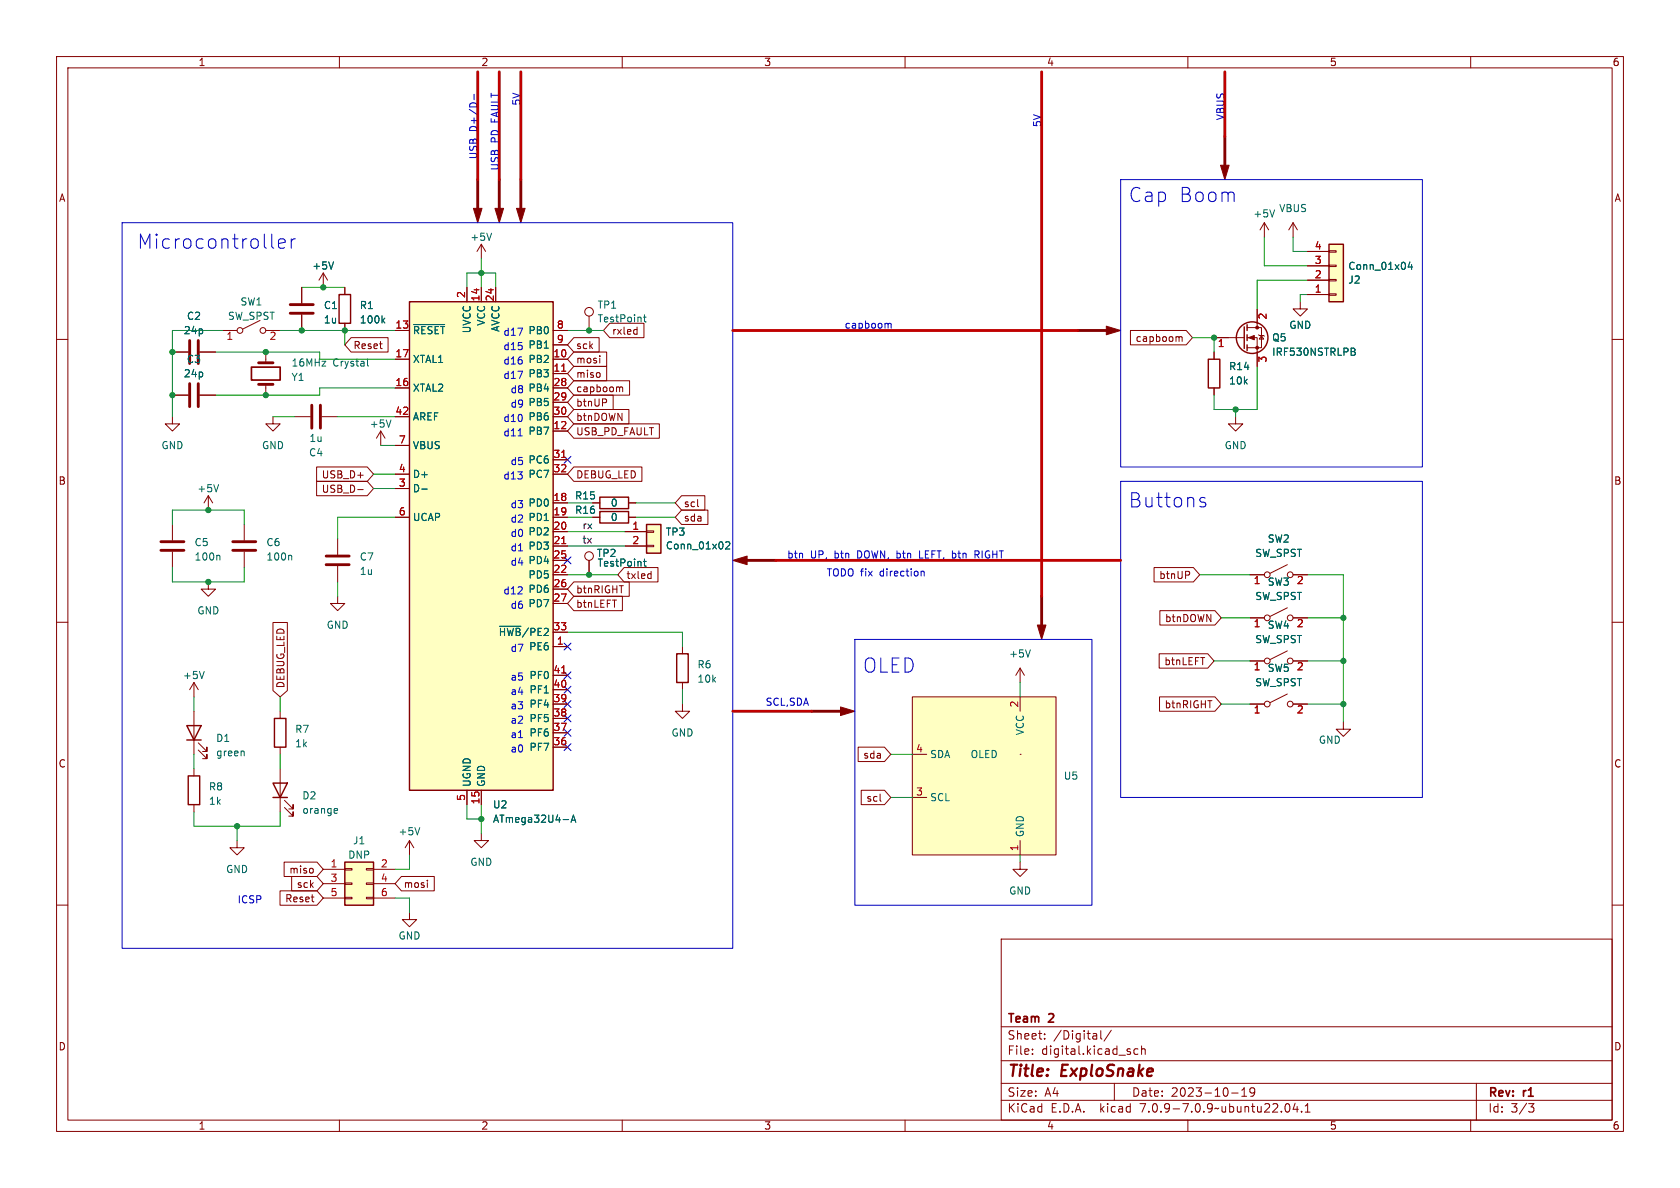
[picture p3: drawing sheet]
<svg xmlns="http://www.w3.org/2000/svg" width="297mm" height="210mm" viewBox="0 0 297 210" stroke-linecap="round" stroke-linejoin="round" font-family="sans-serif">
<g fill="none" stroke="#840000" stroke-width=".18">
<path d="M10 10h277v190h-277zM12 12h273v186h-273zM60 10v2M110 10v2M160 10v2M210 10v2M260 10v2M223.5 39.4l-.7 1.2M223.5 39.4v2.5M223.5 39.4l.8 1.2M228.6 39.4l-.8 1.2M228.6 39.4v2.5"/>
<path d="M228.6 39.4l.8 1.2M10 60h2M39.4 58.4h2.5M46 56.6l-3.1 1.6M47 58.4h2.5M53.3 50.8v2.8M53.3 55.6v2.8M57.1 48.3l-.7 1.2M57.1 48.3v2.5M57.1 48.3l.8 1.2M61 50.8v1.3M61 57.2v1.2"/>
<path d="M62.1 59.7h6.5v2.5h-6.5l-1.1-1.2zM69.8 58.4h2.6M82.5 50.8v2.5M85.1 43.2l-.8 1.3M85.1 43.2v2.5M85.1 50.8v2.5M85.1 43.2l.8 1.3M87.6 50.8v2.5M97.8 58.4h2.5M101.4 59.7h4.5v2.5h-4.5l-1.1-1.2zM104.1 55.9v2.5M107.8 57.1h6v2.6h-6l-1.1-1.3z"/>
<path d="M112.3 58.2l.3 .1M112.6 57.8v1.3M112.6 59l-.3 .1M199.8 58.4h9.9l1.1 1.3-1.1 1.3h-9.9zM208.4 59.6v.1M208.4 59.7v.7M208.4 59.7l.2-.2 .3 .1 .1 .8M214.6 59.7h5.4M220.5 59.7h1.7v5.1M220.5 57.9h2.5v3.6h-2.5M222.2 54.6v3.3M222.5 59.2l.1 .1h.8l.1 .1"/>
<path d="M223 59.3l.4 .6h-.8zM229.9 53.3v1.3h1.2l-1.2 1.3-1.3-1.3h1.3M231.1 52.1h3.8M231.1 49.5h3.8M231.1 47h3.8M231.1 44.5h3.8M234.9 44.3h1.3v.3h-1.3zM234.9 46.9h1.3v.2h-1.3zM234.9 49.4h1.3v.3h-1.3zM234.9 51.9h1.3v.3h-1.3zM285 60h2M30.5 73.7v1.2h1.2l-1.2 1.3-1.3-1.3h1.3"/>
<path d="M30.5 69.9h2.8M30.5 62.2h2.8M35.3 69.9h2.8M35.3 62.2h2.8M47 62.2v1.9M47 67.9v2M48.3 73.7v1.2h1.2l-1.2 1.3-1.3-1.3h1.3M52.1 73.7h2.8M56.9 73.7h2.8M67.3 76.2l-.8 1.3M67.3 76.2v2.5M67.3 76.2l.8 1.3"/>
<path d="M69.8 63.5h2.6M69.8 68.6h2.6M69.8 73.7h2.6M69.8 78.7h2.6M97.8 63.5h2.5M97.8 66h2.5M97.8 76.2h2.5M97.8 68.6h2.5M97.8 71.1h2.5M97.8 73.7h2.5M97.8 61h2.5M101.4 64.8h5.9v2.5h-5.9l-1.1-1.3z"/>
<path d="M101.4 62.2h5.9v2.6h-5.9l-1.1-1.3zM101.4 69.8h7v2.6h-7l-1.1-1.3zM101.4 67.3h9.9v2.6h-9.9l-1.1-1.3zM101.4 72.4h9.8v2.5h-9.8l-1.1-1.2zM101.4 74.9h15.2v2.6h-15.2l-1.1-1.3zM106 66v.6M106 62.9v.1M106 63.3v.9M107.2 70.6v.5M109.5 68.6l.2-.2 .3 .1 .1 .8M214.6 62.2v1.3M214.6 68.6v1.3"/>
<path d="M218.4 73.7v1.2h1.3l-1.3 1.3-1.2-1.3h1.2M30.5 92.7v2.8M30.5 97.5v2.8M36.8 87.6l-.7 1.3M36.8 87.6v2.6M36.8 87.6l.8 1.3M43.2 92.7v2.8M43.2 97.5v2.8M56 82.5h8.9l1.1 1.3-1.1 1.3h-8.9zM56 85.1h8.9l1.1 1.3-1.1 1.2h-8.9zM59.7 95.3v2.7M63.2 86.5h1"/>
<path d="M69.8 91.4h2.6M69.8 86.4h2.6M69.8 83.8h2.6M97.8 88.9h2.5M97.8 91.4h2.5M97.8 94h2.5M97.8 96.5h2.5M97.8 99.1h2.5M97.8 81.3h2.5M97.8 83.8h2.5M101.4 82.5h12.1v2.6h-12.1l-1.1-1.3zM104.1 99.1v2.5"/>
<path d="M104.8 88.9h1.2M104.8 91.4h1.2M110.5 94h3.8M110.5 96.5h3.8M111.1 88.9h1.3M111.1 91.4h1.3M114.3 96.4h1.3v.2h-1.3zM114.3 93.9h1.3v.2h-1.3zM120.5 90.2h4.7v2.5h-4.7l-1.1-1.3zM120.5 87.6h4.1v2.6h-4.1l-1.1-1.3zM123.4 89.5l.1 .1M227.6 99.8l-3.1 1.5"/>
<path d="M10 110h2M36.8 102.9v1.2h1.3l-1.3 1.3-1.2-1.3h1.2M48.3 110h2.5v12.1l-1.3 1.1-1.2-1.1zM59.7 105.4v1.3h1.3l-1.3 1.3-1.3-1.3h1.3M59.7 100.1v2.8M97.8 101.6h2.5M97.8 114.3h2.5M97.8 104.1h2.5M97.8 106.7h2.5M97.8 111.8h2.5M97.8 119.4h2.5M101.4 102.9h9.8v2.5h-9.8l-1.1-1.3z"/>
<path d="M101.4 105.4h8.6v2.6h-8.6l-1.1-1.3zM110.3 100.3h6v2.6h-6l-1.1-1.3zM114.7 101.4l.4 .1M115.1 101v1.3M115.1 102.2l-.4 .1M120.6 114.3v1.3M180.3 118.1l-.7 1.3M180.3 118.1v2.6M180.3 118.1l.8 1.3M204 100.3h7l1.1 1.3-1.1 1.3h-7zM204.9 115.6h8.6l1.1 1.2-1.1 1.3h-8.6zM205 107.9h9.8l1.1 1.3-1.1 1.3h-9.8z"/>
<path d="M210.3 101.1v.4M221 116.8h2.5M221 101.6h2.5M221 109.2h2.5M227.6 115.1l-3.1 1.5M227.6 107.4l-3.1 1.6M228.6 116.8h2.5M228.6 101.6h2.5M228.6 109.2h2.5M285 110h2M34.3 120.7l-.8 1.2M34.3 120.7v2.5"/>
<path d="M34.3 125.7v7.7M34.3 135.9v1.3M34.3 120.7l.8 1.2M35.1 132.6l1.5 1.5v-.7v.7h-.8M35.1 131.3l1.5 1.5v-.7v.7h-.8M49.5 125.7v1.3M49.5 132.1v1.3M49.5 135.9v7.6M82.5 139.7v2.5M85.1 139.7v2.5M97.8 124.5h2.5M97.8 132.1h2.5"/>
<path d="M97.8 129.5h2.5M97.8 127h2.5M97.8 121.9h2.5M120.6 124.5v1.2h1.3l-1.3 1.3-1.2-1.3h1.2M120.6 120.7v1.2M151.7 132.1h4.7l1.1 1.3-1.1 1.2h-4.7zM152.3 139.7h4.1l1.1 1.3-1.1 1.2h-4.1zM161.3 123.2h25.4v27.9h-25.4zM161.3 133.4h2.5M180.3 133.4h.1M180.3 123.2v2.5M205 123.2h9.8l1.1 1.3-1.1 1.2h-9.8z"/>
<path d="M221 124.5h2.5M227.6 122.7l-3.1 1.5M228.6 124.5h2.5M237.5 127.6v1.3h1.3l-1.3 1.3-1.3-1.3h1.3M10 160h2M34.3 142.2v1.3M41.9 148.6v1.3h1.3l-1.3 1.2-1.3-1.2h1.3M49.5 157.5h6.5l1.1 1.3-1.1 1.2h-6.5zM50.2 152.4h5.8l1.1 1.3-1.1 1.2h-5.8zM50.3 142.7l1.5 1.6v-.8v.8h-.7M50.3 141.5l1.5 1.5v-.8v.8h-.7M51.6 154.9h4.4l1.1 1.3-1.1 1.3h-4.4z"/>
<path d="M55.3 153.6v.6M57.1 153.7h3.9M57.1 156.2h3.9M57.1 158.8h3.9M61 158.6h1.2v.3h-1.2zM61 156.1h1.2v.2h-1.2zM61 153.5h1.2v.3h-1.2zM64.8 158.6h1.2v.3h-1.2zM64.8 156.1h1.2v.2h-1.2zM64.8 153.5h1.2v.3h-1.2zM66 153.7h3.8M66 156.2h3.8"/>
<path d="M66 158.8h3.8M71 154.9h5.8v2.6h-5.8l-1.2-1.3zM72.4 148.6l-.8 1.3M72.4 148.6v2.5M72.4 148.6l.8 1.3M75.6 155.6v.1M75.6 156v.9M85.1 147.3v1.3h1.3l-1.3 1.3-1.3-1.3h1.3M155.6 141.6h.2M161.3 141h2.5M180.3 152.4v1.3h1.3l-1.3 1.2-1.2-1.2h1.2M180.3 148.6v2.5"/>
<path d="M285 160h2M72.4 161.3v1.3h1.3l-1.3 1.2-1.3-1.2h1.3M177 166h108v32h-108zM60 198v2M110 198v2M160 198v2M177 194.5h108M177 191.5h108M177 187.5h108M177 181.5h108M182.5 186.3v.1M182.5 185.5v.1"/>
<path d="M184.7 183.6v.1M184.7 182.8v.1M194.6 182.2v1.3l.2 .2M196.5 182.1l-1.3 2M197 191.5v3M201.2 185.5l-.5-.1-.2 .3v.4l.1 .2h.6M201.8 185.5l.2-.1 .4 .1 .1 .9M201.8 184.9v1.5M210 198v2M217.7 193.2h1.2M219.5 193.8h.9M219.5 192.7l.5-.4v1.5"/>
<path d="M221.8 192.9l-.3 .3h-.3l-.2-.3 .1-.5 .4-.1 .2 .1a.99 .99 0 0 1-.3 1.4h-.3M227.3 195.2l.2-.1a.81 .81 0 0 1 .6 .6 .81 .81 0 0 1-.3 .8l-.1 .1a.81 .81 0 0 1-.4-1.4zM229 195l-.4 1.1h.9M229.3 195.6v1M230.1 196.5v.1M230.7 196.6h.9M230.7 195.5l.5-.4v1.5M260 198v2M261 191.5v6.5M270.2 195.1h1l-.5 .6 .4 .1 .1 .5-.3 .3h-.4"/>
<circle cx="42.4" cy="58.4" r=".51"/>
<circle cx="46.5" cy="58.4" r=".51"/>
<circle cx="104.1" cy="55.1" r=".76"/>
<circle cx="104.1" cy="98.3" r=".76"/>
<circle cx="224" cy="101.6" r=".51"/>
<circle cx="224" cy="116.8" r=".51"/>
<circle cx="224" cy="109.2" r=".51"/>
<circle cx="228.1" cy="116.8" r=".51"/>
<circle cx="228.1" cy="101.6" r=".51"/>
<circle cx="228.1" cy="109.2" r=".51"/>
<circle cx="224" cy="124.5" r=".51"/>
<circle cx="228.1" cy="124.5" r=".51"/>
</g>
<g fill="none" stroke="#840000" stroke-width=".51">
<path d="M84.5 31.8v6.3M88.3 31.8v6.3M92.1 31.8v6.3M216.5 24.1v6.4M51.3 55.4h4.1M51.3 53.8h4.1M190.5 58.4h6.3M33.5 60.2v4.1M33.5 67.8v4.1M35.1 60.2v4.1M35.1 67.8v4.1M45.7 64.1h2.6"/>
<path d="M45.7 67.9h2.6M55.1 71.6v4.1M56.6 71.6v4.1M28.4 97.3h4.1M28.4 95.8h4.1M41.1 97.3h4.1M41.1 95.8h4.1M57.7 99.8h4M57.7 98.3h4M130.8 99.1h6.4M184.1 105.4v6.4M143.5 125.7h6.4"/>
</g>
<g fill="#840000" stroke="#840000" stroke-width=".18">
<path d="M87.5 36.8h1.5l-.7 2.6z"/>
<path d="M91.3 36.8h1.5l-.7 2.6z"/>
<path d="M83.7 36.8h1.5l-.7 2.6z"/>
<path d="M148.6 125l2.5 .7-2.5 .8z"/>
<path d="M129.5 99.1l2.6-.8v1.5z"/>
<path d="M215.8 29.2h1.5l-.8 2.6z"/>
<path d="M183.4 110.5h1.5l-.8 2.5z"/>
<path d="M220.7 59.7l1-.4v.8z"/>
<path d="M195.6 57.7l2.5 .7-2.5 .8z"/>
<circle cx="222.2" cy="61.5" r=".25"/>
<circle cx="222.2" cy="57.9" r=".25"/>
</g>
<g fill="none" stroke="#006464" stroke-width=".18">
<path d="M225.3 37.1l-.4 1.3M59 46.3l-.5 1.3M67.7 56.6l.3 .5M68 56.2l-.5 .5M73.1 57.4h5.5M86.9 41.2l-.4 1.3M113.8 56.1h.4M113.9 55.6v1.1l.3 .2M249.2 46.3l-.3 .9h.8M249.6 46.8v.8M65 63.4v1.1l.2 .2M69.1 74.2l-.4 1.3"/>
<path d="M239.3 61.5l.2 .3-.2 .3 .2 .2 .1 .3-.2 .2h-.5M38.6 85.7l-.4 1.2M38.7 98.2l.2 .1v.7M51.4 98.2l.2 .1v.7M74.6 86.5h.9M113.8 99.2h.4M113.9 98.8v1.1l.3 .2M128.3 95.9l.5-.1 .2 .3-.8 .9h.8M36.1 118.7l-.4 1.3M88.3 110.7h3.8M182.2 114.9l-.5 1.2M43.1 132.8l.1 .8"/>
<path d="M59.3 142.9l.3 .1 .1 .2-.6 .1M59.6 143.7l-.3 .1M74.2 146.3l-.4 1.3M99.6 144.9h.9M100.9 145.4l.5-1.3 .4 1.3M101.1 145h.6"/>
</g>
<g fill="none" stroke="#840000" stroke-width=".25">
<path d="M59.9 52.1h2.1v5.1h-2.1zM72.4 53.3h25.4v86.4h-25.4zM220 57.8v3.8M220.5 57.4v1M220.5 59.2v1M234.9 43.2h2.6v10.1h-2.6zM213.6 63.5h2v5.1h-2zM220.5 61v1M106 87.9h5.1v2h-5.1zM106 90.4h5.1v2.1h-5.1zM114.3 92.7h2.5v5.1h-2.5zM119.6 115.6h2.1v5.1h-2.1z"/>
<path d="M33 128.3h2.6l-1.3 2.5zM33 130.8h2.6M33.3 137.2h2v5h-2zM48.3 138.4h2.5l-1.3 2.6zM48.5 127h2v5.1h-2zM48.3 141h2.5M61 152.4h5v7.6h-5z"/>
<circle cx="221.4" cy="59.7" r="2.79"/>
</g>
<g fill="#ffffc2" stroke="#ffffc2" stroke-width=".18">
<path d="M161.3 123.2h25.4v27.9h-25.4z"/>
<path d="M234.9 43.2h2.6v10.1h-2.6z"/>
<path d="M114.3 92.7h2.5v5.1h-2.5z"/>
<path d="M72.4 53.3h25.4v86.4h-25.4z"/>
<path d="M61 152.4h5v7.6h-5z"/>
</g>
<path d="M99.3 65.6h.7M99.3 96.1h.7M99.3 80.9h.7M99.3 119h.7" fill="none" stroke="#a90000" stroke-width=".18"/>
<path d="M44.4 64.9h5.1v2.3h-5.1z" fill="none" stroke="#840000" stroke-width=".3"/>
<g fill="none" stroke="#0000c2" stroke-width=".18">
<path d="M83.8 16.7v.9M21.6 39.4h107.9v128.2h-107.9zM198.1 31.8h53.4v50.8h-53.4zM48.2 43.8l.2 .1M49.2 43.1l1.2-.3-.1-.5-.7-.1-.4 .4v.9l.1 .3 .3 .1 .7-.1M51.5 42.2v1.7M52.2 42.2a.64 .64 0 0 0-.7 .5M157 57.3l.2-.1h.3v.8M91.6 77.1h.7M162.6 97.4v1.2h.6M172.7 98l.4 .6M173 97.4h-.6v1.2"/>
<path d="M173 98h-.6M198.1 85.1h53.4v55.9h-53.4zM212.2 88.7l.9 .2 .1 .3-.4 .4-.7-.1M212.2 88.1l.3-.2 .6 .2M151.1 113h41.9v47h-41.9zM162.8 101v.8M162.8 101.1l.2-.1h.3l.1 .8"/>
</g>
<path d="M84.5 12.7v19.1M88.3 12.7v19.1M92.1 12.7v19.1M184.1 12.7v92.7M216.5 12.7v11.4M129.5 58.4h61M137.2 99.1h60.9M129.5 125.7h14" fill="none" stroke="#c00000" stroke-width=".5"/>
<g fill="none" stroke="#009600" stroke-width=".18">
<path d="M39.4 58.4h-8.9v15.3M49.5 58.4h20.3M53.3 50.8h7.7M61 58.4v2.6M82.5 50.8v-2.5h5.1v2.5M85.1 45.7v5.1M100.3 58.4h6.4M210.8 59.7h3.8v2.5M223.5 41.9v5.1h7.6M228.6 41.9v2.6h2.5M231.1 52.1h-1.2v1.2M231.1 49.5h-8.9v5.1"/>
<path d="M38.1 62.2h18.4v1.3h13.3M48.3 73.7h3.8M59.7 73.7h10.1M67.3 78.7h2.5M69.8 68.6h-13.3v1.3h-18.4M218.4 72.4v1.3M222.2 64.8v7.6h-7.6v-2.5M30.5 92.7v-2.5h12.7v2.5M66 83.8h3.8M66 86.4h3.8M69.8 91.4h-10.1v3.9M100.3 91.4h4.5"/>
<path d="M100.3 88.9h4.5M100.3 94h10.2M100.3 96.5h10.2M112.4 91.4h7M112.4 88.9h7M30.5 100.3v2.6h12.7v-2.6M59.7 102.9v2.5M100.3 101.6h8.9M100.3 111.8h20.3v2.5M212.1 101.6h8.9M214.6 116.8h6.4M215.9 109.2h5.1"/>
<path d="M231.1 101.6h6.4v26M231.1 116.8h6.4M231.1 109.2h6.4M34.3 123.2v2.5M34.3 133.4v2.5M49.5 123.2v2.5M49.5 133.4v2.5M120.6 121.9v2.6M157.5 133.4h3.8M180.3 120.7v2.5M215.9 124.5h5.1M231.1 124.5h6.4"/>
<path d="M34.3 143.5v2.6h15.2v-2.6M41.9 146.1v2.5M69.8 158.8h2.6v2.5M72.4 151.1v2.6h-2.6M82.5 142.2v2.6h2.6M85.1 142.2v5.1M157.5 141h3.8M180.3 151.1v1.3"/>
</g>
<g fill="none" stroke="#000084" stroke-width=".18">
<path d="M99.7 80.7l1.2 1.2M99.7 98.5l1.2 1.2M100.9 80.7l-1.2 1.2M100.9 98.5l-1.2 1.2M99.7 118.8l1.2 1.2M99.7 113.7l1.2 1.2M100.9 118.8l-1.2 1.2M100.9 113.7l-1.2 1.2M99.7 121.3l1.2 1.2M99.7 131.5l1.2 1.2M99.7 126.4l1.2 1.2M99.7 128.9l1.2 1.2"/>
<path d="M99.7 123.9l1.2 1.2M100.9 121.3l-1.2 1.2M100.9 131.5l-1.2 1.2M100.9 126.4l-1.2 1.2M100.9 128.9l-1.2 1.2M100.9 123.9l-1.2 1.2"/>
</g>
<g fill="#009600" stroke="#009600" stroke-width=".18">
<circle cx="41.9" cy="146.1" r=".46"/>
<circle cx="47" cy="62.2" r=".46"/>
<circle cx="47" cy="69.9" r=".46"/>
<circle cx="30.5" cy="69.9" r=".46"/>
<circle cx="30.5" cy="62.2" r=".46"/>
<circle cx="85.1" cy="144.8" r=".46"/>
<circle cx="57.1" cy="50.8" r=".46"/>
<circle cx="85.1" cy="48.3" r=".46"/>
<circle cx="104.1" cy="58.4" r=".46"/>
<circle cx="53.3" cy="58.4" r=".46"/>
<circle cx="61" cy="58.4" r=".46"/>
<circle cx="36.8" cy="102.9" r=".46"/>
<circle cx="36.8" cy="90.2" r=".46"/>
<circle cx="104.1" cy="101.6" r=".46"/>
<circle cx="237.5" cy="124.5" r=".46"/>
<circle cx="237.5" cy="109.2" r=".46"/>
<circle cx="237.5" cy="116.8" r=".46"/>
<circle cx="218.4" cy="72.4" r=".46"/>
<circle cx="214.6" cy="59.7" r=".46"/>
</g>
<g font-size="3.5" fill="#0000c2">
<text x="199.4" y="35.9">Cap</text>
<text x="208.3" y="35.9">Boom</text>
<text x="24.1" y="44.2">Microcontroller</text>
<text x="199.4" y="89.9">Buttons</text>
<text x="152.4" y="119.1">OLED</text>
</g>
<g font-size="2.8" fill="#840000">
<text x="178" y="190.9">Title:</text>
<text x="187.7" y="190.9">ExploSnake</text>
</g>
<g font-size="2.1" fill="#840000">
<text x="178" y="184">Sheet:</text>
<text x="178" y="181.2">Team</text>
<text x="185.5" y="181.2">2</text>
<text x="186.2" y="184">/Digital/</text>
<text x="178" y="186.7">File:</text>
<text x="184.1" y="186.7">digital.kicad_sch</text>
<text x="178" y="196.9">KiCad</text>
<text x="178" y="194.1">Size:</text>
<text x="184.7" y="194.1">A4</text>
<text x="185.7" y="196.9">E.D.A.</text>
<text x="194.6" y="196.9">kicad</text>
<text x="200" y="194.1">Date:</text>
<text x="201.8" y="196.9">7.0.9-7.0.9~ubuntu22.04.1</text>
<text x="207" y="194.1">2023-10-19</text>
<text x="263" y="194.3">Rev:</text>
<text x="263" y="196.9">Id:</text>
<text x="267.1" y="196.9">3/3</text>
<text x="269.4" y="194.3">r1</text>
</g>
<g font-size="1.8" fill="#840000">
<text x="35" y="11.9">1</text>
<text x="85" y="11.9">2</text>
<text x="135" y="11.9">3</text>
<text x="185" y="11.9">4</text>
<text x="235" y="11.9">5</text>
<text x="285" y="11.9">6</text>
<text x="10.3" y="35.9">A</text>
<text x="285.3" y="35.9">A</text>
<text x="108.1" y="59.4">rxled</text>
<text x="62.4" y="61.9">Reset</text>
<text x="101.8" y="61.9">sck</text>
<text x="101.8" y="64.5">mosi</text>
<text x="200.7" y="60.6">capboom</text>
<text x="101.8" y="67">miso</text>
<text x="101.8" y="69.5">capboom</text>
<text x="101.8" y="72.1">btnUP</text>
<text x="101.8" y="74.6">btnDOWN</text>
<text x="101.8" y="77.2">USB_PD_FAULT</text>
<text x="10.3" y="85.9">B</text>
<text x="56.8" y="84.8">USB_D+</text>
<text x="56.8" y="87.3">USB_D-</text>
<text x="101.8" y="84.8">DEBUG_LED</text>
<text x="120.8" y="89.9">scl</text>
<text x="285.3" y="85.9">B</text>
<text x="120.8" y="92.4">sda</text>
<text x="101.8" y="105.1">btnRIGHT</text>
<text x="101.8" y="107.6">btnLEFT</text>
<text x="110.6" y="102.6">txled</text>
<text x="204.8" y="102.6">btnUP</text>
<text x="205.9" y="110.2">btnDOWN</text>
<text x="205.7" y="117.8">btnLEFT</text>
<text x="50.5" y="121.8" transform="rotate(-90 50.5 121.8)">DEBUG_LED</text>
<text x="205.8" y="125.4">btnRIGHT</text>
<text x="10.3" y="135.9">C</text>
<text x="152.5" y="134.3">sda</text>
<text x="285.3" y="135.9">C</text>
<text x="153.1" y="141.9">scl</text>
<text x="51" y="154.6">miso</text>
<text x="50.3" y="159.7">Reset</text>
<text x="52.4" y="157.2">sck</text>
<text x="71.3" y="157.2">mosi</text>
<text x="10.3" y="185.9">D</text>
<text x="285.3" y="185.9">D</text>
<text x="35" y="199.9">1</text>
<text x="85" y="199.9">2</text>
<text x="135" y="199.9">3</text>
<text x="185" y="199.9">4</text>
<text x="235" y="199.9">5</text>
<text x="285" y="199.9">6</text>
</g>
<g font-size="1.8" fill="#0000c2">
<text x="84.5" y="23.3" transform="rotate(-90 84.5 23.3)">D+/D-</text>
<text x="92.1" y="18.8" transform="rotate(-90 92.1 18.8)">5V</text>
<text x="184.1" y="22.6" transform="rotate(-90 184.1 22.6)">5V</text>
<text x="216.5" y="21.4" transform="rotate(-90 216.5 21.4)">VBUS</text>
<text x="84.5" y="28.3" transform="rotate(-90 84.5 28.3)">USB</text>
<text x="88.3" y="30.3" transform="rotate(-90 88.3 30.3)">USB_PD_FAULT</text>
<text x="88.9" y="59.4">d17</text>
<text x="149.2" y="58.2">capboom</text>
<text x="88.9" y="64.5">d16</text>
<text x="88.9" y="62">d15</text>
<text x="88.9" y="67.1">d17</text>
<text x="90.2" y="69.6">d8 PB4</text>
<text x="88.9" y="74.7">d10</text>
<text x="88.9" y="77.2">d11</text>
<text x="90.2" y="72.1">d9 PB5</text>
<text x="90.2" y="82.3">d5 PC6</text>
<text x="88.9" y="84.8">d13</text>
<text x="90.2" y="89.9">d3 PD0</text>
<text x="90.2" y="95">d0 PD2</text>
<text x="90.2" y="92.5">d2 PD1</text>
<text x="90.2" y="97.5">d1 PD3</text>
<text x="90.2" y="100.1">d4 PD4</text>
<text x="139.1" y="98.8">btn</text>
<text x="143.3" y="98.8">UP,</text>
<text x="146" y="102">TODO fix</text>
<text x="147.6" y="98.8">btn</text>
<text x="151.8" y="98.8">DOWN, btn</text>
<text x="155.6" y="102">direction</text>
<text x="163.2" y="98.8">LEFT, btn</text>
<text x="173.4" y="98.8">RIGHT</text>
<text x="88.9" y="105.2">d12</text>
<text x="90.2" y="107.7">d6 PD7</text>
<text x="90.2" y="115.3">d7</text>
<text x="90.2" y="122.9">a4</text>
<text x="90.2" y="125.5">a3</text>
<text x="90.2" y="120.4">a5</text>
<text x="135.3" y="124.8">SCL,SDA</text>
<text x="90.2" y="128">a2</text>
<text x="90.2" y="130.6">a1</text>
<text x="90.2" y="133.1">a0</text>
<text x="41.9" y="159.8">ICSP</text>
</g>
<g font-size="1.8" fill="#006464">
<text x="221.5" y="38.6">+5V</text>
<text x="226" y="37.7">VBUS</text>
<text x="55.1" y="47.9">+5V</text>
<text x="83.1" y="42.8">+5V</text>
<text x="238.3" y="47.9">Conn_01x04</text>
<text x="238.3" y="50.3">J2</text>
<text x="32.4" y="59.3">24p</text>
<text x="32.9" y="56.7">C2</text>
<text x="40.2" y="56.7">SW_SPST</text>
<text x="42.4" y="54.2">SW1</text>
<text x="57.2" y="54.8">C1</text>
<text x="57.2" y="57.4">1u</text>
<text x="63.5" y="54.8">R1</text>
<text x="63.5" y="57.4">100k</text>
<text x="72.9" y="59.3">~{RESET}</text>
<text x="83.4" y="59" transform="rotate(-90 83.4 59)">UVCC</text>
<text x="86" y="57.7" transform="rotate(-90 86 57.7)">VCC</text>
<text x="88.5" y="58.8" transform="rotate(-90 88.5 58.8)">AVCC</text>
<text x="93.3" y="59.3">PB0</text>
<text x="105.5" y="54.8">TP1</text>
<text x="105.5" y="57.2">TestPoint</text>
<text x="227.8" y="58.3">GND</text>
<text x="32.9" y="64.4">C3</text>
<text x="51.4" y="65">16MHz</text>
<text x="58.8" y="65">Crystal</text>
<text x="72.9" y="64.4">XTAL1</text>
<text x="93.3" y="64.4">PB2</text>
<text x="93.3" y="61.8">PB1</text>
<text x="217.2" y="65.6">R14</text>
<text x="224.8" y="60.6">Q5</text>
<text x="224.8" y="63.1">IRF530NSTRLPB</text>
<text x="32.4" y="66.9">24p</text>
<text x="51.4" y="67.5">Y1</text>
<text x="72.9" y="69.4">XTAL2</text>
<text x="93.3" y="66.9">PB3</text>
<text x="93.3" y="69.4">PB4</text>
<text x="93.3" y="72">PB5</text>
<text x="217.2" y="68.2">10k</text>
<text x="65.3" y="75.8">+5V</text>
<text x="72.9" y="74.5">AREF</text>
<text x="93.3" y="77.1">PB7</text>
<text x="93.3" y="74.5">PB6</text>
<text x="28.4" y="79.6">GND</text>
<text x="46.2" y="79.6">GND</text>
<text x="54.5" y="80.9">C4</text>
<text x="54.6" y="78.3">1u</text>
<text x="72.9" y="79.6">VBUS</text>
<text x="93.3" y="82.1">PC6</text>
<text x="216.4" y="79.6">GND</text>
<text x="34.8" y="87.2">+5V</text>
<text x="72.9" y="87.2">D-</text>
<text x="72.9" y="84.7">D+</text>
<text x="93.3" y="84.7">PC7</text>
<text x="93.3" y="89.8">PD0</text>
<text x="101.6" y="88.5">R15</text>
<text x="107.9" y="89.8">0</text>
<text x="72.9" y="92.3">UCAP</text>
<text x="93.3" y="92.3">PD1</text>
<text x="93.3" y="94.8">PD2</text>
<text x="101.6" y="91">R16</text>
<text x="107.9" y="92.3">0</text>
<text x="117.6" y="94.9">TP3</text>
<text x="34.3" y="96.7">C5</text>
<text x="34.3" y="99.3">100n</text>
<text x="47" y="96.7">C6</text>
<text x="47" y="99.3">100n</text>
<text x="63.5" y="99.3">C7</text>
<text x="63.5" y="101.8">1u</text>
<text x="93.3" y="97.4">PD3</text>
<text x="93.3" y="99.9">PD4</text>
<text x="105.4" y="98.7">TP2</text>
<text x="105.5" y="100.4">TestPoint</text>
<text x="117.6" y="97.3">Conn_01x02</text>
<text x="221.8" y="98.7">SW_SPST</text>
<text x="224" y="96.1">SW2</text>
<text x="93.3" y="102.5">PD5</text>
<text x="93.3" y="105">PD6</text>
<text x="93.3" y="107.5">PD7</text>
<text x="221.8" y="106.3">SW_SPST</text>
<text x="224" y="103.7">SW3</text>
<text x="34.8" y="108.8">GND</text>
<text x="57.7" y="111.4">GND</text>
<text x="88.1" y="112.6">~{HWB}/PE2</text>
<text x="221.8" y="113.9">SW_SPST</text>
<text x="224" y="111.4">SW4</text>
<text x="93.5" y="115.2">PE6</text>
<text x="123.2" y="118.3">R6</text>
<text x="178.3" y="116.4">+5V</text>
<text x="224" y="119">SW5</text>
<text x="32.3" y="120.2">+5V</text>
<text x="93.5" y="125.3">PF4</text>
<text x="93.5" y="122.8">PF1</text>
<text x="93.5" y="120.2">PF0</text>
<text x="123.2" y="120.9">10k</text>
<text x="221.8" y="121.5">SW_SPST</text>
<text x="38.1" y="131.4">D1</text>
<text x="52.1" y="129.8">R7</text>
<text x="93.5" y="130.4">PF6</text>
<text x="93.5" y="127.9">PF5</text>
<text x="118.6" y="130.4">GND</text>
<text x="181.2" y="130.1" transform="rotate(-90 181.2 130.1)">VCC</text>
<text x="233.1" y="131.7">GND</text>
<text x="38.1" y="133.9">green</text>
<text x="52.1" y="132.3">1k</text>
<text x="93.5" y="132.9">PF7</text>
<text x="164.3" y="134.2">SDA</text>
<text x="171.5" y="134.2">OLED</text>
<text x="36.8" y="139.9">R8</text>
<text x="36.8" y="142.5">1k</text>
<text x="53.3" y="141.5">D2</text>
<text x="83.4" y="139.2" transform="rotate(-90 83.4 139.2)">UGND</text>
<text x="86" y="139.2" transform="rotate(-90 86 139.2)">GND</text>
<text x="87.1" y="143.1">U2</text>
<text x="164.3" y="141.8">SCL</text>
<text x="188" y="138">U5</text>
<text x="53.3" y="144.1">orange</text>
<text x="62.3" y="149.5">J1</text>
<text x="70.4" y="147.9">+5V</text>
<text x="87.1" y="145.6">ATmega32U4-A</text>
<text x="181.2" y="148.1" transform="rotate(-90 181.2 148.1)">GND</text>
<text x="39.9" y="154.5">GND</text>
<text x="61.5" y="152">DNP</text>
<text x="83.1" y="153.3">GND</text>
<text x="178.3" y="158.3">GND</text>
<text x="70.4" y="166.3">GND</text>
</g>
<g font-size="1.8" fill="#a90000">
<text x="232.3" y="46.7">3</text>
<text x="232.3" y="44.2">4</text>
<text x="82.3" y="52.8" transform="rotate(-90 82.3 52.8)">2</text>
<text x="84.8" y="53.4" transform="rotate(-90 84.8 53.4)">14</text>
<text x="87.4" y="53.4" transform="rotate(-90 87.4 53.4)">24</text>
<text x="232.3" y="51.8">1</text>
<text x="232.3" y="49.3">2</text>
<text x="69.8" y="58.2">13</text>
<text x="98.4" y="58.2">8</text>
<text x="224.2" y="56.6" transform="rotate(-90 224.2 56.6)">2</text>
<text x="39.9" y="60.4">1</text>
<text x="47.6" y="60.4">2</text>
<text x="69.8" y="63.2">17</text>
<text x="97.7" y="63.2">10</text>
<text x="97.7" y="65.8">11</text>
<text x="98.4" y="60.7">9</text>
<text x="215.2" y="61.7">1</text>
<text x="224.2" y="64.2" transform="rotate(-90 224.2 64.2)">3</text>
<text x="69.8" y="68.3">16</text>
<text x="97.7" y="68.3">28</text>
<text x="97.7" y="70.9">29</text>
<text x="69.8" y="73.4">42</text>
<text x="97.7" y="75.9">12</text>
<text x="97.7" y="73.4">30</text>
<text x="70.4" y="83.6">4</text>
<text x="70.4" y="78.5">7</text>
<text x="97.7" y="81">31</text>
<text x="97.7" y="83.6">32</text>
<text x="70.4" y="86.1">3</text>
<text x="97.7" y="88.6">18</text>
<text x="70.4" y="91.2">6</text>
<text x="97.7" y="91.2">19</text>
<text x="97.7" y="93.7">20</text>
<text x="111.7" y="93.7">1</text>
<text x="97.7" y="96.3">21</text>
<text x="97.7" y="101.3">22</text>
<text x="97.7" y="98.8">25</text>
<text x="111.7" y="96.3">2</text>
<text x="97.7" y="103.9">26</text>
<text x="97.7" y="106.4">27</text>
<text x="221.5" y="103.6">1</text>
<text x="229.2" y="103.6">2</text>
<text x="97.7" y="111.5">33</text>
<text x="221.5" y="111.2">1</text>
<text x="229.2" y="111.2">2</text>
<text x="97.7" y="119.1">41</text>
<text x="98.4" y="114">1</text>
<text x="221.5" y="118.8">1</text>
<text x="229.2" y="118.8">2</text>
<text x="97.7" y="124.2">39</text>
<text x="97.7" y="121.7">40</text>
<text x="180.1" y="125.2" transform="rotate(-90 180.1 125.2)">2</text>
<text x="97.7" y="131.8">36</text>
<text x="97.7" y="129.3">37</text>
<text x="97.7" y="126.7">38</text>
<text x="221.5" y="126.4">1</text>
<text x="229.2" y="126.4">2</text>
<text x="161.9" y="133.1">4</text>
<text x="82.3" y="141.7" transform="rotate(-90 82.3 141.7)">5</text>
<text x="84.8" y="142.3" transform="rotate(-90 84.8 142.3)">15</text>
<text x="161.9" y="140.7">3</text>
<text x="58.3" y="153.4">1</text>
<text x="58.3" y="156">3</text>
<text x="67.2" y="153.4">2</text>
<text x="67.2" y="156">4</text>
<text x="180.1" y="150.6" transform="rotate(-90 180.1 150.6)">1</text>
<text x="58.3" y="158.5">5</text>
<text x="67.2" y="158.5">6</text>
</g>
<g font-size="1.8" fill="#0f0f0f">
<text x="102.9" y="93.6">rx</text>
<text x="102.9" y="96.2">tx</text>
</g>
</svg>
